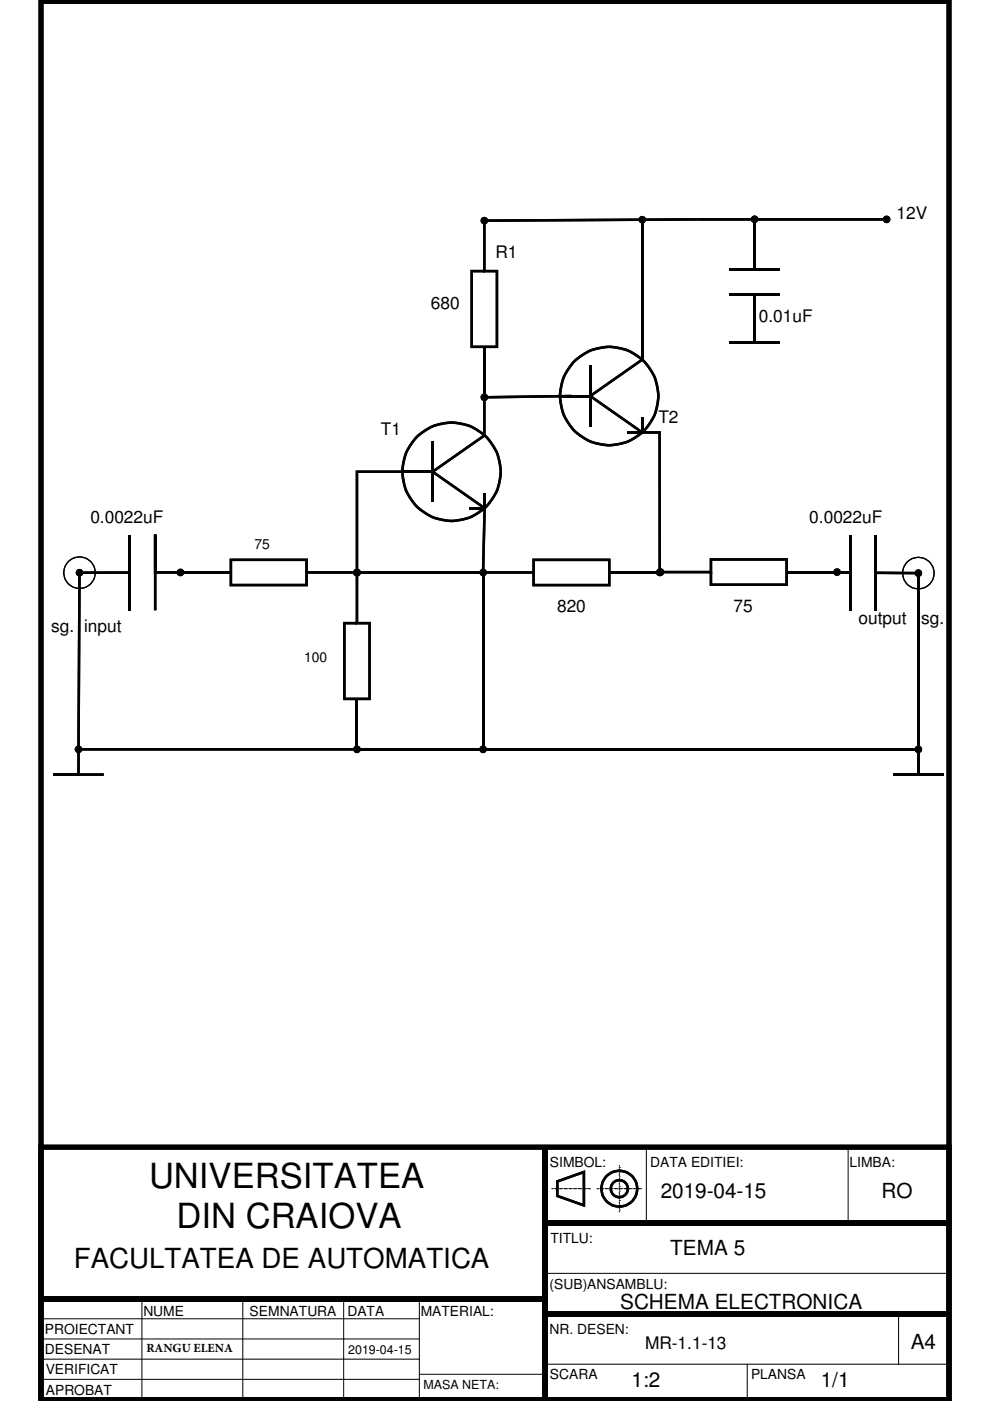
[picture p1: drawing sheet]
<svg xmlns="http://www.w3.org/2000/svg" width="210mm" height="297mm" viewBox="0 0 210 297" stroke-linecap="round" stroke-linejoin="round" font-family="sans-serif">
<g fill="#000">
<path d="M102.7 46.5l45.2-.3v.6l-45.2 .2zM102.4 47.4h.6v9.8h2.6v16.6h-5.9v-16.6h3v.5h-2.4v15.6h4.8v-15.6h-2.7zM147.9 46.2h40.1v.6h-40.1zM154.6 56.9h10.7v.6h-10.7zM159.7 47.2h.6v10h-.6zM102.4 73.5h.6v10.1h-.6zM135.9 46.6h.5v29.6h-.5zM154.6 62.3h10.7v.5h-10.7zM160 72.3h5.3v.5h-5.3zM154.6 72.3h5.4v.5h-5.4zM159.7 62.5h.6v10.1h-.6zM85.3 99.8h6.4v.5h-6.4z"/>
<path d="M91.6 99.8l11-7.7 .3 .4-11 7.7zM91.9 99.8l11 7.7-.3 .5-11-7.8zM102.4 84l18.7-.3v.5l-18.1 .3v7.7h-.6zM118.7 83.7h6.5v.5h-6.5zM124.9 77.5h.5v6.5h-.5zM125 83.7l11-7.7 .3 .5-11 7.7zM125.3 83.7l11 7.8-.3 .4-11-7.7zM124.9 84h.5v6.4h-.5zM135.9 88.5h.5v3.2h-.5zM133 91.4h3.2v.6h-3.2zM136.2 91.4h3.9v30h-.5v-29.4h-3.4zM75.4 99.8h9.9v.5h-9.3v21.1h-.6z"/>
<path d="M91.5 93.6h.5v6.4h-.5zM91.5 100h.5v6.4h-.5zM102.5 104.5h.5v3.2h-.5zM99.5 107.5h3.3v.5h-3.3zM102.5 107.7h.5l-.3 13.7h-.5zM16.6 121.4h.5l-.2 37.2h58.8v.5h-59.3zM27.3 113.4h.5v16h-.5zM16.9 121.2l10.7-.1v.6h-10.7zM38.9 121.1h10.1v.5h-10.1zM48.7 118.4h16.6v3h-.6v-2.4h-15.5v4.8h15.5v-2.7h10.3v.5h-9.7v2.7h-16.6zM75.7 121.2h26.7v.5h-26.7zM75.4 122.1h.6v9.8h2.6v16.5h-5.9v-16.5h3v.5h-2.4v15.5h4.8v-15.5h-2.7z"/>
<path d="M102.2 121.4h.5v37.5h-.5zM103.1 121.1h9.8v-2.7h16.6v5.9h-16.6v-2.9h.5v2.4h15.5v-4.8h-15.5v2.6h-10.3zM129.2 121.1h10v.5h-10zM140.7 121h9.8v-2.6h16.5v5.8h-16.5v-2.9h.5v2.4h15.5v-4.8h-15.5v2.7h-10.3zM166.8 121h10v.6h-10zM177.5 121h2.5v.6h-2.5zM180 113.4h.5v16h-.5zM185.3 113.4h.5v16h-.5zM185.6 121.2h9.1v.6l-9.1-.1zM194.4 121.5h.6v42.7h-.6zM16.4 158.9h.5v5.1h5.1v.5h-5.6zM75.7 158.6h112.3v.5h-112.3z"/>
<path d="M75.4 148.2h.6v10h-.6zM188 158.6h6.1v.5h-6.1zM194.1 158.6h.6v.5h-.6zM11.3 164h5.3v.5h-5.3zM194.7 164h5.4v.5h-5.4zM189.4 164h5.3v.5h-5.3zM117.9 250.3l6.2-2.2v3.9h-.6v-3.1l-5.1 1.8v1.3h-.5zM117.9 252h.5v1.4l5.1 1.8v-3.2h.6v3.9l-6.2-2.1zM115.7 258.7h85.5v1.1h-85.5zM8.7 274.8h107v1.1h-107zM115.7 278h85.5v1.1h-85.5zM8.2 242.7h193.5v54.4h-193.5l1-.9h191.5v-52.4h-191.5v52.4l-1 .9z"/>
<path d="M8.2 -.1h193.5v297.2h-193.5l1-.9h191.5v-295.4h-191.5v295.4l-1 .9zM115.1 243.2h1.1v53.5h-1.1z"/>
<path d="M101.9 46.8h.3a.53 .53 0 0 0 .5 .5 .53 .53 0 0 0 .5-.5h.3a.8 .8 0 0 1-.8 .8 .8 .8 0 0 1-.8-.8zM102.1 46.2a.8 .8 0 0 1 .9-.2 .8 .8 0 0 1 .5 .8h-.3a.53 .53 0 0 0-.5-.6 .53 .53 0 0 0-.5 .6h-.3z"/>
<path d="M101.9 46.8h.3a.53 .53 0 0 0 .5 .5 .53 .53 0 0 0 .5-.5h.3a.8 .8 0 0 1-.8 .8 .8 .8 0 0 1-.8-.8zM102.1 46.2a.8 .8 0 0 1 .9-.2 .8 .8 0 0 1 .5 .8h-.3a.53 .53 0 0 0-.5-.6 .53 .53 0 0 0-.5 .6h-.3z"/>
<path d="M135.4 46.6h.2a.53 .53 0 0 0 .6 .5 .53 .53 0 0 0 .5-.5h.3a.8 .8 0 0 1-.8 .8 .8 .8 0 0 1-.8-.8zM135.6 46a.8 .8 0 0 1 .9-.2 .8 .8 0 0 1 .5 .8h-.3a.53 .53 0 0 0-.5-.6 .53 .53 0 0 0-.6 .6h-.2z"/>
<path d="M135.4 46.6h.2a.53 .53 0 0 0 .6 .5 .53 .53 0 0 0 .5-.5h.3a.8 .8 0 0 1-.8 .8 .8 .8 0 0 1-.8-.8zM135.6 46a.8 .8 0 0 1 .9-.2 .8 .8 0 0 1 .5 .8h-.3a.53 .53 0 0 0-.5-.6 .53 .53 0 0 0-.6 .6h-.2z"/>
<path d="M159.2 46.5h.3a.53 .53 0 0 0 .5 .5 .53 .53 0 0 0 .5-.5h.3a.8 .8 0 0 1-.8 .8 .8 .8 0 0 1-.8-.8zM159.4 45.9a.8 .8 0 0 1 .9-.2 .8 .8 0 0 1 .5 .8h-.3a.53 .53 0 0 0-.5-.5 .53 .53 0 0 0-.5 .5h-.3z"/>
<path d="M159.2 46.5h.3a.53 .53 0 0 0 .5 .5 .53 .53 0 0 0 .5-.5h.3a.8 .8 0 0 1-.8 .8 .8 .8 0 0 1-.8-.8zM159.4 45.9a.8 .8 0 0 1 .9-.2 .8 .8 0 0 1 .5 .8h-.3a.53 .53 0 0 0-.5-.5 .53 .53 0 0 0-.5 .5h-.3z"/>
<path d="M187.2 46.5h.3a.53 .53 0 0 0 .5 .5 .53 .53 0 0 0 .5-.5h.3a.8 .8 0 0 1-.8 .8 .8 .8 0 0 1-.8-.8zM187.4 45.9a.8 .8 0 0 1 .9-.1 .8 .8 0 0 1 .5 .7h-.3a.53 .53 0 0 0-.5-.5 .53 .53 0 0 0-.5 .5h-.3z"/>
<path d="M187.2 46.5h.3a.53 .53 0 0 0 .5 .5 .53 .53 0 0 0 .5-.5h.3a.8 .8 0 0 1-.8 .8 .8 .8 0 0 1-.8-.8zM187.4 45.9a.8 .8 0 0 1 .9-.1 .8 .8 0 0 1 .5 .7h-.3a.53 .53 0 0 0-.5-.5 .53 .53 0 0 0-.5 .5h-.3z"/>
<path d="M101.9 84.2h.3a.53 .53 0 0 0 .5 .6 .53 .53 0 0 0 .5-.6h.3a.8 .8 0 0 1-.8 .8 .8 .8 0 0 1-.8-.8zM102.1 83.7a.8 .8 0 0 1 .9-.2 .8 .8 0 0 1 .5 .7h-.3a.53 .53 0 0 0-.5-.5 .53 .53 0 0 0-.5 .5h-.3z"/>
<path d="M101.9 84.2h.3a.53 .53 0 0 0 .5 .6 .53 .53 0 0 0 .5-.6h.3a.8 .8 0 0 1-.8 .8 .8 .8 0 0 1-.8-.8zM102.1 83.7a.8 .8 0 0 1 .9-.2 .8 .8 0 0 1 .5 .7h-.3a.53 .53 0 0 0-.5-.5 .53 .53 0 0 0-.5 .5h-.3z"/>
<path d="M118.5 84h.5a10.2 10.2 0 0 0 10.2 10.1 10.2 10.2 0 0 0 10.1-10.1h.6a10.7 10.7 0 0 1-10.7 10.7 10.7 10.7 0 0 1-10.7-10.7zM121.6 76.4a10.7 10.7 0 0 1 11.7-2.3 10.7 10.7 0 0 1 6.6 9.9h-.6a10.2 10.2 0 0 0-10.1-10.2 10.2 10.2 0 0 0-10.2 10.2h-.5a10.7 10.7 0 0 1 3.1-7.6z"/>
<path d="M118.5 84h.5a10.2 10.2 0 0 0 10.2 10.1 10.2 10.2 0 0 0 10.1-10.1h.6a10.7 10.7 0 0 1-10.7 10.7 10.7 10.7 0 0 1-10.7-10.7zM121.6 76.4a10.7 10.7 0 0 1 11.7-2.3 10.7 10.7 0 0 1 6.6 9.9h-.6a10.2 10.2 0 0 0-10.1-10.2 10.2 10.2 0 0 0-10.2 10.2h-.5a10.7 10.7 0 0 1 3.1-7.6z"/>
<path d="M85 100h.6a10.2 10.2 0 0 0 10.1 10.2 10.2 10.2 0 0 0 10.2-10.2h.5a10.7 10.7 0 0 1-10.7 10.7 10.7 10.7 0 0 1-10.7-10.7zM88.2 92.5a10.7 10.7 0 0 1 11.6-2.4 10.7 10.7 0 0 1 6.6 9.9h-.5a10.2 10.2 0 0 0-10.2-10.1 10.2 10.2 0 0 0-10.1 10.1h-.6a10.7 10.7 0 0 1 3.2-7.5z"/>
<path d="M85 100h.6a10.2 10.2 0 0 0 10.1 10.2 10.2 10.2 0 0 0 10.2-10.2h.5a10.7 10.7 0 0 1-10.7 10.7 10.7 10.7 0 0 1-10.7-10.7zM88.2 92.5a10.7 10.7 0 0 1 11.6-2.4 10.7 10.7 0 0 1 6.6 9.9h-.5a10.2 10.2 0 0 0-10.2-10.1 10.2 10.2 0 0 0-10.1 10.1h-.6a10.7 10.7 0 0 1 3.2-7.5z"/>
<path d="M13.4 121.4h.3a3.2 3.2 0 0 0 3.2 3.2 3.2 3.2 0 0 0 3.2-3.2h.2a3.5 3.5 0 0 1-3.4 3.5 3.5 3.5 0 0 1-3.5-3.5zM14.4 119a3.5 3.5 0 0 1 3.8-.8 3.5 3.5 0 0 1 2.1 3.2h-.2a3.2 3.2 0 0 0-3.2-3.2 3.2 3.2 0 0 0-3.2 3.2h-.3a3.5 3.5 0 0 1 1-2.4z"/>
<path d="M13.4 121.4h.3a3.2 3.2 0 0 0 3.2 3.2 3.2 3.2 0 0 0 3.2-3.2h.2a3.5 3.5 0 0 1-3.4 3.5 3.5 3.5 0 0 1-3.5-3.5zM14.4 119a3.5 3.5 0 0 1 3.8-.8 3.5 3.5 0 0 1 2.1 3.2h-.2a3.2 3.2 0 0 0-3.2-3.2 3.2 3.2 0 0 0-3.2 3.2h-.3a3.5 3.5 0 0 1 1-2.4z"/>
<path d="M16.1 121.4h.2a.53 .53 0 0 0 .6 .6 .53 .53 0 0 0 .5-.6h.3a.8 .8 0 0 1-.8 .8 .8 .8 0 0 1-.8-.8zM16.3 120.9a.8 .8 0 0 1 .9-.2 .8 .8 0 0 1 .5 .7h-.3a.53 .53 0 0 0-.5-.5 .53 .53 0 0 0-.6 .5h-.2z"/>
<path d="M16.1 121.4h.2a.53 .53 0 0 0 .6 .6 .53 .53 0 0 0 .5-.6h.3a.8 .8 0 0 1-.8 .8 .8 .8 0 0 1-.8-.8zM16.3 120.9a.8 .8 0 0 1 .9-.2 .8 .8 0 0 1 .5 .7h-.3a.53 .53 0 0 0-.5-.5 .53 .53 0 0 0-.6 .5h-.2z"/>
<path d="M37.7 120.8l.6-.2v.2a.54 .54 0 0 0-.6 .6 .54 .54 0 0 0 .6 .5v.3a.8 .8 0 0 1-.8-.5 .8 .8 0 0 1 .2-.9zM38.3 120.6a.8 .8 0 0 1 .8 .8 .8 .8 0 0 1-.8 .8v-.3a.54 .54 0 0 0 .5-.5 .54 .54 0 0 0-.5-.6z"/>
<path d="M37.7 120.8l.6-.2v.2a.54 .54 0 0 0-.6 .6 .54 .54 0 0 0 .6 .5v.3a.8 .8 0 0 1-.8-.5 .8 .8 0 0 1 .2-.9zM38.3 120.6a.8 .8 0 0 1 .8 .8 .8 .8 0 0 1-.8 .8v-.3a.54 .54 0 0 0 .5-.5 .54 .54 0 0 0-.5-.6z"/>
<path d="M32.6 113.3h.6v7.8h5.1v.5h-5.7zM32.6 113.3h.6v16.1h-.6z"/>
<path d="M32.6 113.3h.6v7.8h5.1v.5h-5.7zM32.6 113.3h.6v16.1h-.6z"/>
<path d="M74.9 121.4h.2a.53 .53 0 0 0 .6 .6 .53 .53 0 0 0 .5-.6h.3a.8 .8 0 0 1-.8 .8 .8 .8 0 0 1-.8-.8zM75.1 120.9a.8 .8 0 0 1 .9-.2 .8 .8 0 0 1 .5 .7h-.3a.53 .53 0 0 0-.5-.5 .53 .53 0 0 0-.6 .5h-.2z"/>
<path d="M74.9 121.4h.2a.53 .53 0 0 0 .6 .6 .53 .53 0 0 0 .5-.6h.3a.8 .8 0 0 1-.8 .8 .8 .8 0 0 1-.8-.8zM75.1 120.9a.8 .8 0 0 1 .9-.2 .8 .8 0 0 1 .5 .7h-.3a.53 .53 0 0 0-.5-.5 .53 .53 0 0 0-.6 .5h-.2z"/>
<path d="M75.1 120.8l.6-.2v.2a.54 .54 0 0 0-.5 .6 .54 .54 0 0 0 .5 .5v.3a.8 .8 0 0 1-.8-.5 .8 .8 0 0 1 .2-.9zM75.7 120.6a.8 .8 0 0 1 .8 .8 .8 .8 0 0 1-.8 .8v-.3a.54 .54 0 0 0 .5-.5 .54 .54 0 0 0-.5-.6z"/>
<path d="M75.1 120.8l.6-.2v.2a.54 .54 0 0 0-.5 .6 .54 .54 0 0 0 .5 .5v.3a.8 .8 0 0 1-.8-.5 .8 .8 0 0 1 .2-.9zM75.7 120.6a.8 .8 0 0 1 .8 .8 .8 .8 0 0 1-.8 .8v-.3a.54 .54 0 0 0 .5-.5 .54 .54 0 0 0-.5-.6z"/>
<path d="M102.4 120.6a.8 .8 0 0 1 .8 .8 .8 .8 0 0 1-.8 .8v-.3a.54 .54 0 0 0 .6-.5 .54 .54 0 0 0-.6-.6zM101.9 120.8l.5-.2v.2a.54 .54 0 0 0-.5 .6 .54 .54 0 0 0 .5 .5v.3a.8 .8 0 0 1-.7-.5 .8 .8 0 0 1 .2-.9z"/>
<path d="M102.4 120.6a.8 .8 0 0 1 .8 .8 .8 .8 0 0 1-.8 .8v-.3a.54 .54 0 0 0 .6-.5 .54 .54 0 0 0-.6-.6zM101.9 120.8l.5-.2v.2a.54 .54 0 0 0-.5 .6 .54 .54 0 0 0 .5 .5v.3a.8 .8 0 0 1-.7-.5 .8 .8 0 0 1 .2-.9z"/>
<path d="M139.9 120.6a.8 .8 0 0 1 .8 .8 .8 .8 0 0 1-.8 .8v-.3a.54 .54 0 0 0 .5-.5 .54 .54 0 0 0-.5-.6zM139.3 120.8l.6-.2v.2a.54 .54 0 0 0-.6 .6 .54 .54 0 0 0 .6 .5v.3a.8 .8 0 0 1-.8-.5 .8 .8 0 0 1 .2-.9z"/>
<path d="M139.9 120.6a.8 .8 0 0 1 .8 .8 .8 .8 0 0 1-.8 .8v-.3a.54 .54 0 0 0 .5-.5 .54 .54 0 0 0-.5-.6zM139.3 120.8l.6-.2v.2a.54 .54 0 0 0-.6 .6 .54 .54 0 0 0 .6 .5v.3a.8 .8 0 0 1-.8-.5 .8 .8 0 0 1 .2-.9z"/>
<path d="M140 120.5a.8 .8 0 0 1 .8 .8 .8 .8 0 0 1-.8 .8v-.3a.54 .54 0 0 0 .6-.5 .54 .54 0 0 0-.6-.5zM139.5 120.7l.5-.2v.3a.54 .54 0 0 0-.5 .5 .54 .54 0 0 0 .5 .5v.3a.8 .8 0 0 1-.7-.5 .8 .8 0 0 1 .2-.9z"/>
<path d="M140 120.5a.8 .8 0 0 1 .8 .8 .8 .8 0 0 1-.8 .8v-.3a.54 .54 0 0 0 .6-.5 .54 .54 0 0 0-.6-.5zM139.5 120.7l.5-.2v.3a.54 .54 0 0 0-.5 .5 .54 .54 0 0 0 .5 .5v.3a.8 .8 0 0 1-.7-.5 .8 .8 0 0 1 .2-.9z"/>
<path d="M177.5 120.5a.8 .8 0 0 1 .8 .8 .8 .8 0 0 1-.8 .8v-.3a.54 .54 0 0 0 .5-.5 .54 .54 0 0 0-.5-.5zM176.9 120.7l.6-.2v.3a.54 .54 0 0 0-.6 .5 .54 .54 0 0 0 .6 .5v.3a.8 .8 0 0 1-.8-.5 .8 .8 0 0 1 .2-.9z"/>
<path d="M177.5 120.5a.8 .8 0 0 1 .8 .8 .8 .8 0 0 1-.8 .8v-.3a.54 .54 0 0 0 .5-.5 .54 .54 0 0 0-.5-.5zM176.9 120.7l.6-.2v.3a.54 .54 0 0 0-.6 .5 .54 .54 0 0 0 .6 .5v.3a.8 .8 0 0 1-.8-.5 .8 .8 0 0 1 .2-.9z"/>
<path d="M191.2 121.5h.3a3.2 3.2 0 0 0 3.2 3.2 3.2 3.2 0 0 0 3.2-3.2h.3a3.5 3.5 0 0 1-3.5 3.5 3.5 3.5 0 0 1-3.5-3.5zM192.3 119.1a3.5 3.5 0 0 1 3.7-.8 3.5 3.5 0 0 1 2.2 3.2h-.3a3.2 3.2 0 0 0-3.2-3.2 3.2 3.2 0 0 0-3.2 3.2h-.3a3.5 3.5 0 0 1 1.1-2.4z"/>
<path d="M191.2 121.5h.3a3.2 3.2 0 0 0 3.2 3.2 3.2 3.2 0 0 0 3.2-3.2h.3a3.5 3.5 0 0 1-3.5 3.5 3.5 3.5 0 0 1-3.5-3.5zM192.3 119.1a3.5 3.5 0 0 1 3.7-.8 3.5 3.5 0 0 1 2.2 3.2h-.3a3.2 3.2 0 0 0-3.2-3.2 3.2 3.2 0 0 0-3.2 3.2h-.3a3.5 3.5 0 0 1 1.1-2.4z"/>
<path d="M193.9 121.5h.3a.53 .53 0 0 0 .5 .5 .53 .53 0 0 0 .6-.5h.2a.8 .8 0 0 1-.8 .8 .8 .8 0 0 1-.8-.8zM194.1 120.9a.8 .8 0 0 1 .9-.1 .8 .8 0 0 1 .5 .7h-.2a.53 .53 0 0 0-.6-.5 .53 .53 0 0 0-.5 .5h-.3z"/>
<path d="M193.9 121.5h.3a.53 .53 0 0 0 .5 .5 .53 .53 0 0 0 .6-.5h.2a.8 .8 0 0 1-.8 .8 .8 .8 0 0 1-.8-.8zM194.1 120.9a.8 .8 0 0 1 .9-.1 .8 .8 0 0 1 .5 .7h-.2a.53 .53 0 0 0-.6-.5 .53 .53 0 0 0-.5 .5h-.3z"/>
<path d="M15.8 158.9h.3a.53 .53 0 0 0 .5 .5 .53 .53 0 0 0 .6-.5h.2a.8 .8 0 0 1-.8 .8 .8 .8 0 0 1-.8-.8zM16.1 158.3a.8 .8 0 0 1 .9-.2 .8 .8 0 0 1 .4 .8h-.2a.53 .53 0 0 0-.6-.6 .53 .53 0 0 0-.5 .6h-.3z"/>
<path d="M15.8 158.9h.3a.53 .53 0 0 0 .5 .5 .53 .53 0 0 0 .6-.5h.2a.8 .8 0 0 1-.8 .8 .8 .8 0 0 1-.8-.8zM16.1 158.3a.8 .8 0 0 1 .9-.2 .8 .8 0 0 1 .4 .8h-.2a.53 .53 0 0 0-.6-.6 .53 .53 0 0 0-.5 .6h-.3z"/>
<path d="M74.9 158.9h.2a.53 .53 0 0 0 .6 .5 .53 .53 0 0 0 .5-.5h.3a.8 .8 0 0 1-.8 .8 .8 .8 0 0 1-.8-.8zM75.1 158.3a.8 .8 0 0 1 .9-.2 .8 .8 0 0 1 .5 .8h-.3a.53 .53 0 0 0-.5-.6 .53 .53 0 0 0-.6 .6h-.2z"/>
<path d="M74.9 158.9h.2a.53 .53 0 0 0 .6 .5 .53 .53 0 0 0 .5-.5h.3a.8 .8 0 0 1-.8 .8 .8 .8 0 0 1-.8-.8zM75.1 158.3a.8 .8 0 0 1 .9-.2 .8 .8 0 0 1 .5 .8h-.3a.53 .53 0 0 0-.5-.6 .53 .53 0 0 0-.6 .6h-.2z"/>
<path d="M101.6 158.9h.3a.53 .53 0 0 0 .5 .5 .53 .53 0 0 0 .6-.5h.2a.8 .8 0 0 1-.8 .8 .8 .8 0 0 1-.8-.8zM101.9 158.3a.8 .8 0 0 1 .8-.2 .8 .8 0 0 1 .5 .8h-.2a.53 .53 0 0 0-.6-.6 .53 .53 0 0 0-.5 .6h-.3z"/>
<path d="M101.6 158.9h.3a.53 .53 0 0 0 .5 .5 .53 .53 0 0 0 .6-.5h.2a.8 .8 0 0 1-.8 .8 .8 .8 0 0 1-.8-.8zM101.9 158.3a.8 .8 0 0 1 .8-.2 .8 .8 0 0 1 .5 .8h-.2a.53 .53 0 0 0-.6-.6 .53 .53 0 0 0-.5 .6h-.3z"/>
<path d="M193.9 158.9h.3a.53 .53 0 0 0 .5 .5 .53 .53 0 0 0 .6-.5h.2a.8 .8 0 0 1-.8 .8 .8 .8 0 0 1-.8-.8zM194.1 158.3a.8 .8 0 0 1 .9-.2 .8 .8 0 0 1 .5 .8h-.2a.53 .53 0 0 0-.6-.6 .53 .53 0 0 0-.5 .6h-.3z"/>
<path d="M193.9 158.9h.3a.53 .53 0 0 0 .5 .5 .53 .53 0 0 0 .6-.5h.2a.8 .8 0 0 1-.8 .8 .8 .8 0 0 1-.8-.8zM194.1 158.3a.8 .8 0 0 1 .9-.2 .8 .8 0 0 1 .5 .8h-.2a.53 .53 0 0 0-.6-.6 .53 .53 0 0 0-.5 .6h-.3z"/>
<path d="M127.2 252h.6a3.5 3.5 0 0 0 3.5 3.6 3.5 3.5 0 0 0 3.5-3.6h.6a4.1 4.1 0 0 1-4.1 4.1 4.1 4.1 0 0 1-4.1-4.1zM128.4 249.1a4.1 4.1 0 0 1 4.5-.8 4.1 4.1 0 0 1 2.5 3.7h-.6a3.5 3.5 0 0 0-3.5-3.5 3.5 3.5 0 0 0-3.5 3.5h-.6a4.1 4.1 0 0 1 1.2-2.9z"/>
<path d="M127.2 252h.6a3.5 3.5 0 0 0 3.5 3.6 3.5 3.5 0 0 0 3.5-3.6h.6a4.1 4.1 0 0 1-4.1 4.1 4.1 4.1 0 0 1-4.1-4.1zM128.4 249.1a4.1 4.1 0 0 1 4.5-.8 4.1 4.1 0 0 1 2.5 3.7h-.6a3.5 3.5 0 0 0-3.5-3.5 3.5 3.5 0 0 0-3.5 3.5h-.6a4.1 4.1 0 0 1 1.2-2.9z"/>
<path d="M129.2 252h.6a1.54 1.54 0 0 0 1.5 1.6 1.54 1.54 0 0 0 1.5-1.6h.6a2.07 2.07 0 0 1-2.1 2.1 2.07 2.07 0 0 1-2.1-2.1zM129.8 250.6a2.07 2.07 0 0 1 2.3-.5 2.07 2.07 0 0 1 1.3 1.9h-.6a1.54 1.54 0 0 0-1.5-1.5 1.54 1.54 0 0 0-1.5 1.5h-.6l.2-.8z"/>
<path d="M129.2 252h.6a1.54 1.54 0 0 0 1.5 1.6 1.54 1.54 0 0 0 1.5-1.6h.6a2.07 2.07 0 0 1-2.1 2.1 2.07 2.07 0 0 1-2.1-2.1zM129.8 250.6a2.07 2.07 0 0 1 2.3-.5 2.07 2.07 0 0 1 1.3 1.9h-.6a1.54 1.54 0 0 0-1.5-1.5 1.54 1.54 0 0 0-1.5 1.5h-.6l.2-.8z"/>
</g>
<g fill="none" stroke="#000" stroke-width=".21">
<path d="M102.4 121.4h.1M102.4 120.7v.7h.7l-.7 .6zM102.4 120.7v.7M117 252h.3M117.6 252h.1M117.8 252h.5M118.6 252h.1M118.8 252h.5M119.6 252h.1M119.8 252h.5M120.6 252h.1M120.8 252h.5"/>
<path d="M121.6 252h.1M121.8 252h.5M122.6 252h.1M122.8 252h.5M123.6 252h.1M123.8 252h.5M124.6 252h.1M124.8 252h.4M126.6 252h.5M127.3 252h.1M127.6 252h.5M128.3 252h.1"/>
<path d="M128.6 252h.5M129.3 252h.1M129.6 252h.5M130.3 252h.1M130.6 252h.5M131.3 252h.1M131.3 247.5h.1M131.3 248.5h.1M131.3 249.5h.1M131.3 250.5h.1M131.3 251.5h.1M131.3 252.5h.1"/>
<path d="M131.3 253.5h.1M131.3 254.5h.1M131.3 255.5h.1M131.3 256.5h.1M131.3 247.1v.2M131.3 247.8v.5M131.3 248.8v.5M131.3 249.8v.5M131.3 250.8v.5M131.3 251.8v.5M131.3 252.8v.5M131.3 253.8v.5"/>
<path d="M131.3 254.8v.5M131.3 255.8v.5M131.3 256.8v.2M131.6 252h.5M132.3 252h.1M132.6 252h.5M133.3 252h.1M133.6 252h.5M134.3 252h.1M134.6 252h.5M135.3 252h.1M135.6 252h.4"/>
<path d="M137 243.2v16.1M179.8 243.2v16.1M8.7 279.6h80.2M30.1 275.3v21.4M51.5 275.3v21.4M72.9 275.3v21.4M88.9 275.3v21.4M115.7 270h85.5M190.5 278.5v10.7M8.7 292.4h80.2M8.7 288.2h80.2M8.7 283.9h80.2"/>
<path d="M88.9 291.4h26.8M115.7 289.2h85.5M158.4 289.2v7.5"/>
</g>
<g fill="#000">
<path d="M102.4 120.7v.7h.7l-.7 .6zM102.4 120.7v.7z"/>
<path d="M135.7 46.1l-.2 .5h1.3a.67 .67 0 0 0-.4-.6 .67 .67 0 0 0-.7 .1zM136.2 46.6v.7l.4-.2 .2-.5zM135.5 46.6l.2 .4 .5 .3v-.7z" fill-rule="evenodd"/>
<path d="M159.3 46.5a.67 .67 0 0 0 .7 .7 .67 .67 0 0 0 .7-.7zM159.5 46l-.2 .5h1.4a.67 .67 0 0 0-.5-.6 .67 .67 0 0 0-.7 .1z" fill-rule="evenodd"/>
<path d="M102.2 83.7a.67 .67 0 0 1 .8-.1 .67 .67 0 0 1 .4 .6h-.7v.7a.67 .67 0 0 1-.6-.4 .67 .67 0 0 1 .1-.8z" fill-rule="evenodd"/>
<path d="M102.2 83.7a.67 .67 0 0 1 .8-.1 .67 .67 0 0 1 .4 .6h-.7v.7a.67 .67 0 0 1-.6-.4 .67 .67 0 0 1 .1-.8z" fill-rule="evenodd"/>
<path d="M102.7 84.2h.7l-.2 .5-.5 .2z" fill-rule="evenodd"/>
<path d="M102 120.9l.4-.2v.7h-.6z" fill-rule="evenodd"/>
<path d="M102.4 120.7v1.3a.67 .67 0 0 0 .7-.6 .67 .67 0 0 0-.7-.7zM101.8 121.4l.2 .5 .4 .1v-.6z" fill-rule="evenodd"/>
<path d="M16.2 158.4a.67 .67 0 0 0-.2 .7 .67 .67 0 0 0 .6 .4v-1.3zM16.6 158.9v.6l.5-.1 .2-.5zM16.6 158.2v.7h.7l-.2-.5z" fill-rule="evenodd"/>
<path d="M101.8 158.9a.67 .67 0 0 0 .6 .6 .67 .67 0 0 0 .7-.6zM102 158.4l-.2 .5h.6v-.7zM102.4 158.2v.7h.7l-.2-.5zM194 158.9l.2 .4 .5 .2v-.6zM194.3 158.4l-.3 .5h.7v-.7zM194.7 158.2v1.3a.67 .67 0 0 0 .7-.6 .67 .67 0 0 0-.7-.7z" fill-rule="evenodd"/>
<circle cx="102.7" cy="46.8" r=".67"/>
<circle cx="188" cy="46.5" r=".67"/>
<circle cx="16.9" cy="121.4" r=".67"/>
<circle cx="38.3" cy="121.4" r=".67"/>
<circle cx="75.7" cy="121.4" r=".65"/>
<circle cx="139.9" cy="121.4" r=".67"/>
<circle cx="177.5" cy="121.3" r=".67"/>
<circle cx="194.7" cy="121.5" r=".67"/>
<circle cx="75.7" cy="158.9" r=".67"/>
</g>
<path d="M102.4 120.7v.7h.7l-.7 .6zM102.4 120.7v.7z" fill="#000" stroke="#000" stroke-width=".21"/>
<g font-size="7.3">
<text x="31.6" y="251.8">UNIVERSITATEA</text>
<text x="37.5" y="260.3">DIN CRAIOVA</text>
</g>
<text font-size="5.9" x="15.7" y="268.9">FACULTATEA DE AUTOMATICA</text>
<g font-size="4.4">
<text x="140.1" y="253.9">2019-04-15</text>
<text x="186.9" y="253.9">RO</text>
<text x="142.1" y="266.1">TEMA 5</text>
<text x="131.5" y="277.5">SCHEMA ELECTRONICA</text>
<text x="193.1" y="286">A4</text>
<text x="133.9" y="294.1">1:2</text>
<text x="174" y="294.1">1/1</text>
</g>
<g font-size="3.7">
<text x="190.1" y="46.5">12V</text>
<text x="105" y="54.8">R1</text>
<text x="91.4" y="65.5">680</text>
<text x="160.9" y="68.2">0.01uF</text>
<text x="139.6" y="89.6">T2</text>
<text x="80.8" y="92.3">T1</text>
<text x="19.2" y="111">0.0022uF</text>
<text x="171.6" y="111">0.0022uF</text>
<text x="118.1" y="129.7">820</text>
<text x="155.5" y="129.7">75</text>
<text x="10.9" y="134.1">sg. input</text>
<text x="182" y="132.4">output</text>
<text x="195.3" y="132.4">sg.</text>
<text x="136.8" y="286">MR-1.1-13</text>
</g>
<g font-size="2.9">
<text x="53.9" y="116.3">75</text>
<text x="64.5" y="140.4">100</text>
<text x="116.6" y="247.5">SIMBOL:</text>
<text x="137.9" y="247.5">DATA EDITIEI:</text>
<text x="180.1" y="247.5">LIMBA:</text>
<text x="116.7" y="263.6">TITLU:</text>
<text x="116.5" y="273.2">(SUB)ANSAMBLU:</text>
<text x="30.4" y="279.1">NUME</text>
<text x="52.9" y="279.1">SEMNATURA</text>
<text x="73.7" y="279.1">DATA</text>
<text x="89.2" y="279.1">MATERIAL:</text>
<text x="9.5" y="282.8">PROIECTANT</text>
<text x="9.5" y="287.1">DESENAT</text>
<text x="116.5" y="282.8">NR. DESEN:</text>
<text x="9.7" y="291.4">VERIFICAT</text>
<text x="116.6" y="292.5">SCARA</text>
<text x="159.2" y="292.5">PLANSA</text>
<text x="9.7" y="295.7">APROBAT</text>
</g>
<g font-size="2.6">
<text x="31" y="286.7">RANGU ELENA</text>
<text x="73.8" y="287.1">2019-04-15</text>
<text x="89.8" y="294.6">MASA NETA:</text>
</g>
</svg>
